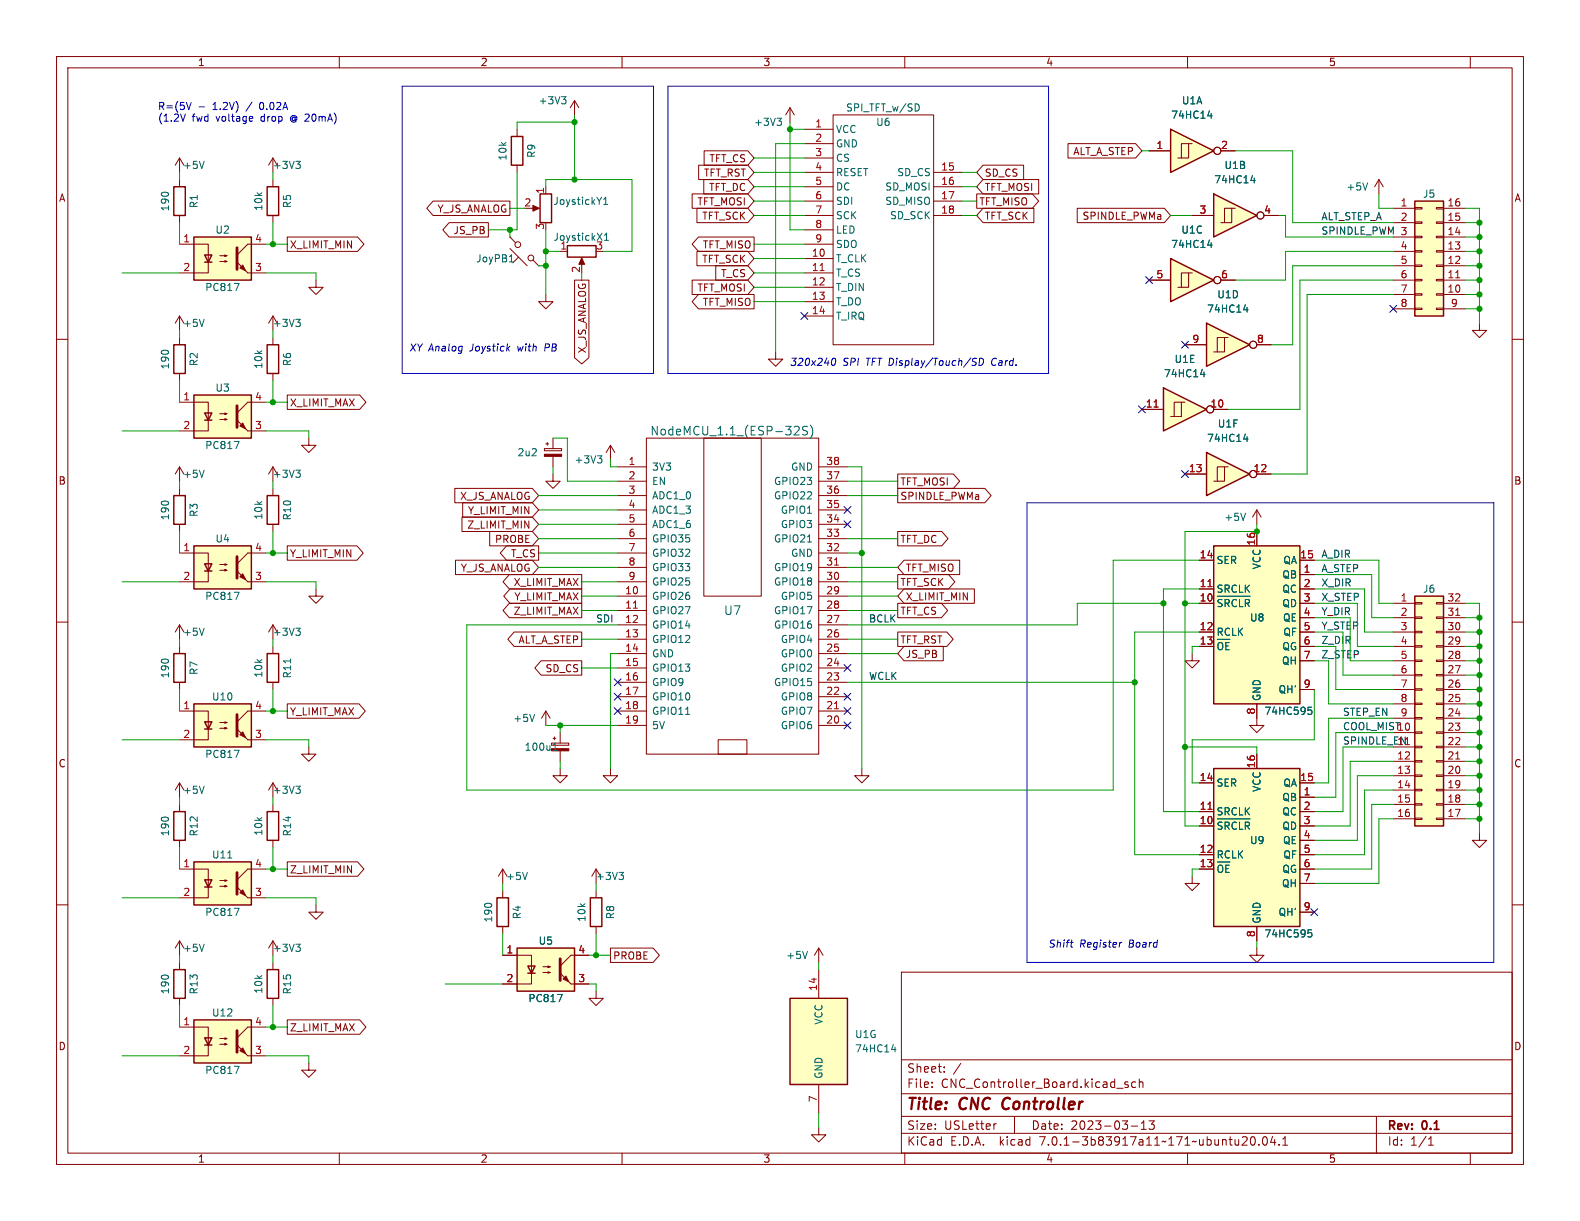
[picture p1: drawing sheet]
<svg xmlns="http://www.w3.org/2000/svg" width="279mm" height="216mm" viewBox="0 0 279 216" stroke-linecap="round" stroke-linejoin="round" font-family="sans-serif">
<g fill="none" stroke="#840000" stroke-width=".18">
<path d="M10 10h259.4v195.9h-259.4zM12 12h255.4v191.9h-255.4zM60 10v2M110 10v2M139.7 19.1l-.8 1.2M139.7 19.1v2.5M139.7 19.1l.8 1.2M160 10v2M210 10v2M260 10v2M10 60h2M267.4 60h2"/>
<path d="M10 110h2M267.4 110h2M10 160h2M267.4 160h2M159.4 171.9h108v32h-108zM159.4 197.4h108M159.4 193.4h108M159.4 187.4h108M164.8 192.2v.1M164.8 191.4v.1M167 189.5v.1M167 188.7v.1"/>
<path d="M176.2 198.7l-.3 .1M179.4 197.4v3M197.5 192.4h1.1M199.5 191.4l-.4-.1-.2 .2 .1 .2 .5 .2v.3h-.6M200 199.1h1.2M200.8 191.4l-.4-.1-.3 .3v.4l.2 .2h.5M201.5 191.4l.2-.1 .3 .1 .1 .9M201.5 190.8v1.5M201.8 199.7h.9M201.8 198.6l.5-.4v1.5M203.2 198.2h.9l-.5 .6 .4 .1v.7l-.2 .1h-.4l-.2-.1M243.4 197.4v6.5"/>
<path d="M60 203.9v2M110 203.9v2M159.4 200.4h108M160 203.9v2M210 203.9v2M219.6 202.5h.9M220.5 201.1v.5M221.3 201.1l.2-.1a.81 .81 0 0 1 .6 .6 .81 .81 0 0 1-.3 .8l-.2 .1a.81 .81 0 0 1-.6-.6 .81 .81 0 0 1 .3-.8zM222.6 202.4v.1M223.5 201.1l.1-.1a.81 .81 0 0 1 .6 .6 .81 .81 0 0 1-.3 .8l-.1 .1a.81 .81 0 0 1-.6-.6 .81 .81 0 0 1 .3-.8zM225 200.9l-.3 1.1h.9M225.4 201.5v1"/>
<path d="M226.2 202.4v.1M226.8 202.5h.9M226.8 201.4l.5-.4v1.5M252.6 202.5h.9M252.6 201.4l.4-.4v1.5M260 203.9v2"/>
</g>
<path d="M177.4 194.6l-.2 .7 .1 .3" fill="none" stroke="#840000" stroke-width=".4"/>
<path d="M137.4 20.9h.8l-.4 .5M137.9 21.4l.3 .2v.3l-.3 .3" fill="none" stroke="#006464" stroke-width=".18"/>
<path d="M214.6 34.3l7.6 3.8-7.6 3.8z" fill="#ffffc2"/>
<path d="M214.6 34.3l7.6 3.8-7.6 3.8z" fill="none" stroke="#840000" stroke-width=".25"/>
<g fill="none" stroke="#840000" stroke-width=".18">
<path d="M210.8 38.1h3.8M217.8 36.8h-1.3v2.6M218.4 36.8h-.6v2.6h-1.9M223.5 38.1h2.6"/>
<circle cx="222.9" cy="38.1" r=".63"/>
</g>
<path d="M221.2 31.9h.8M221.8 31.5v.8" fill="none" stroke="#006464" stroke-width=".18"/>
<path d="M207 45.7l7.6 3.8-7.6 3.8z" fill="#ffffc2"/>
<path d="M90.4 24.1h2.1v5.1h-2.1zM95.5 34.3h2v5.1h-2zM100.3 43.4h5.1v2.1h-5.1zM207 45.7l7.6 3.8-7.6 3.8z" fill="none" stroke="#840000" stroke-width=".25"/>
<g fill="none" stroke="#840000" stroke-width=".18">
<path d="M101.6 17.8l-.8 1.3M101.6 17.8v2.5M101.6 17.8l.8 1.3M91.4 22.9v1.2M91.4 29.2v1.3M94 36.8h1M96.5 33v1.3M96.5 52.1v1.2h1.3l-1.3 1.3-1.3-1.3h1.3M99.1 44.5h1.2M102.9 46v1M203.2 49.5h3.8M210.2 48.3h-1.3v2.5"/>
<path d="M210.8 48.3h-.6v2.5h-1.9M215.9 49.5h2.5M261.6 57.2v1.2h1.3l-1.3 1.3-1.3-1.3h1.3M96.3 79.3h3v.4h-3zM96.5 78.5h.5M96.8 78.2v.5M97.8 77.5v1.8M107.9 78.7l-.7 1.3M107.9 78.7v2.6M107.9 78.7l.8 1.3M97.8 83.8v1.3h1.3l-1.3 1.3-1.3-1.3h1.3M97.8 80.7v1.9"/>
<circle cx="215.3" cy="49.5" r=".63"/>
</g>
<path d="M99.3 17.1h.8l-.4 .5M99.8 17.6l.3 .2v.3l-.3 .3M106.8 36.1h.7M106.8 35.2l.3-.3v1.2M106.9 42.5h.7M106.9 41.6l.4-.4v1.3M213.6 43.3h.8M214.2 42.9v.9M105.7 80.6h.7l-.4 .5M106.2 81.1l.2 .2v.3l-.2 .3" fill="none" stroke="#006464" stroke-width=".18"/>
<g fill="#840000" stroke="#840000" stroke-width=".18">
<path d="M102.9 45.6l.5 1.1h-1z"/>
<path d="M94.2 36.3l1.2 .5-1.2 .5z"/>
<path d="M96.3 80.3h3v.4h-3z"/>
</g>
<path d="M207 22.9l7.6 3.8-7.6 3.8z" fill="#ffffc2"/>
<g fill="none" stroke="#840000" stroke-width=".25">
<path d="M30.7 33h2.1v5.1h-2.1zM47.2 33h2.1v5.1h-2.1zM207 22.9l7.6 3.8-7.6 3.8zM250.2 35.6h5.1v20.3h-5.1zM34.3 41.9h10.1v7.6h-10.1zM36.2 45.1h1.3l-.7 1.3zM36.2 46.4h1.3M30.7 61h2.1v5h-2.1zM34.3 69.9h10.1v7.6h-10.1zM36.2 73h1.3l-.7 1.3zM36.2 74.3h1.3M47.2 61h2.1v5h-2.1z"/>
<path d="M250.2 105.4h5.1v40.7h-5.1z"/>
</g>
<g fill="none" stroke="#840000" stroke-width=".18">
<path d="M31.7 27.9l-.7 1.3M31.7 27.9v2.6M31.7 31.8v1.2M31.7 38.1v1.3M31.7 27.9l.8 1.3M48.3 27.9v2.6M48.3 31.8v1.2M48.3 38.1v1.3M48.3 27.9l-.8 1.3M48.3 27.9l.7 1.3M142.2 22.9h5.1M142.2 30.5h5.1"/>
<path d="M142.2 33h5.1M142.2 35.6h5.1M142.2 38.1h5.1M142.2 25.4h5.1M142.2 27.9h5.1M147.3 20.3h17.8v40.7h-17.8zM165.1 30.5h5.1M165.1 33h5.1M165.1 35.6h5.1M165.1 38.1h5.1M203.2 26.7h3.8M210.2 25.4h-1.3v2.5"/>
<path d="M210.8 25.4h-.6v2.5h-1.9M215.9 26.7h2.5M246.4 36.8h3.8M246.4 39.4h3.8M250.2 39.2h1.3v.3h-1.3zM250.2 36.7h1.3v.3h-1.3zM254 39.2h1.3v.3h-1.3zM254 36.7h1.3v.3h-1.3zM255.3 36.8h3.8M255.3 39.4h3.8M31.7 43.2h5.1v5.1h-5.1M31.7 55.9v2.5"/>
<path d="M31.7 59.7v1.3M31.7 55.9l-.7 1.3M31.7 55.9l.8 1.3M38.9 46.2h1.2l-.3 .2v-.3l.3 .1M38.9 45.2h1.2l-.3 .1v-.2l.3 .1M43.8 48.3h3.2M47 43.2h-3.2l-1.9 1.9M48.3 55.9l-.8 1.3M48.3 55.9v2.5M48.3 59.7v1.3M48.3 55.9l.7 1.3M55.9 49.5v1.3h1.2l-1.2 1.3-1.3-1.3h1.3"/>
<path d="M90.2 41.9l1 1M90.2 41.9h.1M90.2 43.9l3 3.1M91.7 45.5l-1 1M94.2 46l1 1M95.2 47h.1M142.2 45.7h5.1M142.2 48.3h5.1M142.2 50.8h5.1M142.2 53.3h5.1M142.2 55.9h5.1M142.2 40.6h5.1"/>
<path d="M142.2 43.2h5.1M246.4 52.1h3.8M246.4 49.5h3.8M246.4 47h3.8M246.4 44.5h3.8M246.4 41.9h3.8M246.4 54.6h3.8M250.2 54.5h1.3v.2h-1.3zM250.2 51.9h1.3v.3h-1.3zM250.2 49.4h1.3v.3h-1.3zM250.2 46.9h1.3v.2h-1.3zM250.2 44.3h1.3v.3h-1.3z"/>
<path d="M250.2 41.8h1.3v.2h-1.3zM254 54.5h1.3v.2h-1.3zM254 51.9h1.3v.3h-1.3zM254 49.4h1.3v.3h-1.3zM254 46.9h1.3v.2h-1.3zM254 44.3h1.3v.3h-1.3zM254 41.8h1.3v.2h-1.3zM255.3 52.1h3.8M255.3 49.5h3.8M255.3 47h3.8M255.3 44.5h3.8M255.3 41.9h3.8"/>
<path d="M255.3 54.6h3.8M31.7 71.1h5.1v5.1h-5.1M31.7 66v1.3M38.9 74.2h1.2l-.3 .1v-.3l.3 .2M38.9 73.2h1.2l-.3 .1v-.3l.3 .2M43.8 76.2h3.2M47 71.1h-3.2l-1.9 1.9M48.3 66v1.3M54.6 77.5v1.2h1.3l-1.3 1.3-1.3-1.3h1.3M137.2 62.2v1.3h1.2l-1.2 1.3-1.3-1.3h1.3M31.7 82.6v2.5M31.7 82.6l-.7 1.2"/>
<path d="M31.7 82.6l.8 1.2M48.3 82.6v2.5M48.3 82.6l-.8 1.2M48.3 82.6l.7 1.2M210.8 115.6v1.2h1.3l-1.3 1.3-1.3-1.3h1.3M246.4 106.7h3.8M246.4 109.2h3.8M246.4 119.4h3.8M246.4 116.8h3.8M246.4 114.3h3.8M246.4 111.8h3.8M250.2 119.3h1.3v.2h-1.3z"/>
<path d="M250.2 116.7h1.3v.3h-1.3zM250.2 114.2h1.3v.2h-1.3zM250.2 111.6h1.3v.3h-1.3zM250.2 109.1h1.3v.2h-1.3zM250.2 106.6h1.3v.2h-1.3zM254 119.3h1.3v.2h-1.3zM254 116.7h1.3v.3h-1.3zM254 114.2h1.3v.2h-1.3zM254 111.6h1.3v.3h-1.3zM254 109.1h1.3v.2h-1.3zM254 106.6h1.3v.2h-1.3zM255.3 106.7h3.8"/>
<path d="M255.3 109.2h3.8M255.3 119.4h3.8M255.3 116.8h3.8M255.3 114.3h3.8M255.3 111.8h3.8M246.4 129.5h3.8M246.4 132.1h3.8M246.4 134.6h3.8M246.4 137.2h3.8M246.4 139.7h3.8M246.4 127h3.8M246.4 124.5h3.8"/>
<path d="M246.4 121.9h3.8M250.2 139.6h1.3v.2h-1.3zM250.2 137h1.3v.3h-1.3zM250.2 134.5h1.3v.2h-1.3zM250.2 132h1.3v.2h-1.3zM250.2 129.4h1.3v.3h-1.3zM250.2 126.9h1.3v.2h-1.3zM250.2 124.3h1.3v.3h-1.3zM250.2 121.8h1.3v.2h-1.3zM254 139.6h1.3v.2h-1.3zM254 137h1.3v.3h-1.3zM254 134.5h1.3v.2h-1.3z"/>
<path d="M254 132h1.3v.2h-1.3zM254 129.4h1.3v.3h-1.3zM254 126.9h1.3v.2h-1.3zM254 124.3h1.3v.3h-1.3zM254 121.8h1.3v.2h-1.3zM255.3 129.5h3.8M255.3 132.1h3.8M255.3 134.6h3.8M255.3 137.2h3.8M255.3 139.7h3.8M255.3 127h3.8M255.3 124.5h3.8"/>
<path d="M255.3 121.9h3.8M246.4 142.2h3.8M246.4 144.8h3.8M250.2 144.7h1.3v.2h-1.3zM250.2 142.1h1.3v.3h-1.3zM254 144.7h1.3v.2h-1.3zM254 142.1h1.3v.3h-1.3zM255.3 142.2h3.8M255.3 144.8h3.8M261.6 147.3v1.3h1.3l-1.3 1.3-1.3-1.3h1.3"/>
<circle cx="215.3" cy="26.7" r=".63"/>
<circle cx="91.6" cy="43.3" r=".51"/>
<circle cx="93.9" cy="45.6" r=".51"/>
</g>
<g fill="none" stroke="#006464" stroke-width=".18">
<path d="M162.3 18.4l.3 .5-.3 .7M36.1 28.5l-.4 1.3M52.3 28.5h.8l-.4 .5M52.9 29l.2 .3v.3l-.2 .2M213.6 20.5h.8M214.2 20.1v.8M36.1 56.5l-.4 1.2M41.4 50.1h.9l-.6 1.3M52.3 56.5h.8l-.4 .5M52.9 57l.2 .2v.3l-.2 .2M90.1 46.3h.7M41.4 78.1h.9l-.6 1.2"/>
<path d="M36.1 83.1l-.4 1.3M52.3 83.1h.8l-.4 .5M52.9 83.6l.2 .3v.3l-.2 .2"/>
</g>
<path d="M145 47.9h.7M257.4 49.1h.7M257.4 108.8h.7M248.5 131.7h.8M257.4 134.2h.7" fill="none" stroke="#a90000" stroke-width=".18"/>
<g fill="#ffffc2" stroke="#ffffc2" stroke-width=".18">
<path d="M250.2 105.4h5.1v40.7h-5.1z"/>
<path d="M34.3 41.9h10.1v7.6h-10.1z"/>
<path d="M34.3 69.9h10.1v7.6h-10.1z"/>
<path d="M250.2 35.6h5.1v20.3h-5.1z"/>
</g>
<g fill="#840000" stroke="#840000" stroke-width=".18">
<path d="M41.9 46.4l1.9 1.9z"/>
<path d="M42.4 47.4l.5-.5 .5 1z"/>
<path d="M41.9 74.3l1.9 1.9z"/>
<path d="M42.4 75.3l.5-.5 .5 1z"/>
</g>
<path d="M41.9 43.8v3.8M41.9 71.8v3.8" fill="none" stroke="#840000" stroke-width=".51"/>
<path d="M205.7 68.6l7.7 3.8-7.7 3.8z" fill="#ffffc2"/>
<path d="M205.7 68.6l7.7 3.8-7.7 3.8z" fill="none" stroke="#840000" stroke-width=".25"/>
<g fill="none" stroke="#840000" stroke-width=".18">
<path d="M201.9 72.4h3.8M208.9 71.1h-1.3v2.6M209.5 71.1h-.6v2.6h-1.9M214.6 72.4h2.6"/>
<circle cx="214" cy="72.4" r=".63"/>
</g>
<path d="M204.1 72h.7" fill="none" stroke="#a90000" stroke-width=".18"/>
<path d="M212.3 66.2h.8M212.9 65.8v.8" fill="none" stroke="#006464" stroke-width=".18"/>
<path d="M213.4 57.2l7.6 3.8-7.6 3.8z" fill="#ffffc2"/>
<path d="M213.4 57.2l7.6 3.8-7.6 3.8z" fill="none" stroke="#840000" stroke-width=".25"/>
<g fill="none" stroke="#840000" stroke-width=".18">
<path d="M216.5 59.7h-1.2v2.5M217.2 59.7h-.7v2.5h-1.9M209.5 61h3.9M222.2 61h2.6"/>
<circle cx="221.6" cy="61" r=".63"/>
</g>
<path d="M219.9 54.8h.8M220.5 54.4v.8" fill="none" stroke="#006464" stroke-width=".18"/>
<path d="M213.4 80l7.6 3.8-7.6 3.8z" fill="#ffffc2"/>
<g fill="none" stroke="#840000" stroke-width=".25">
<path d="M30.7 87.6h2.1v5.1h-2.1zM34.3 96.5h10.1v7.6h-10.1zM36.2 99.7h1.3l-.7 1.3zM47.2 87.6h2.1v5.1h-2.1zM213.4 80l7.6 3.8-7.6 3.8zM214.6 96.5h15.3v28h-15.3zM30.7 115.6h2.1v5.1h-2.1zM36.2 101h1.3M47.2 115.6h2.1v5.1h-2.1zM34.3 124.5h10.1v7.6h-10.1zM36.2 127.6h1.3l-.7 1.3zM36.2 128.9h1.3"/>
<path d="M214.6 135.9h15.3v27.9h-15.3zM30.7 143.5h2.1v5.1h-2.1zM34.3 152.4h10.1v7.6h-10.1zM36.2 155.6h1.3l-.7 1.2zM36.2 156.8h1.3M47.2 143.5h2.1v5.1h-2.1zM87.9 158.8h2v5h-2zM104.4 158.8h2v5h-2zM30.7 171.5h2.1v5h-2.1zM47.2 171.5h2.1v5h-2.1zM91.4 167.6h10.2v7.7h-10.2zM93.3 170.8h1.3l-.6 1.3z"/>
<path d="M93.3 172.1h1.3M139.7 176.5h10.2v15.3h-10.2zM34.3 180.3h10.1v7.7h-10.1zM36.2 183.5h1.3l-.7 1.3zM36.2 184.8h1.3"/>
</g>
<g fill="none" stroke="#840000" stroke-width=".18">
<path d="M76.6 35.6h13.6v2.5h-13.6l-1.1-1.3zM79.4 39.4h7v2.5h-7l-1.1-1.3zM122.4 34.3h9.8l1.1 1.3-1.1 1.2h-9.8zM123.2 36.8h9l1.1 1.3-1.1 1.3h-9zM123.5 29.2h8.7l1.1 1.3-1.1 1.3h-8.7zM124.5 31.7h7.7l1.1 1.3-1.1 1.3h-7.7zM124.5 26.7h7.7l1.1 1.2-1.1 1.3h-7.7zM172.7 34.3h9.9l1.1 1.3-1.1 1.2h-9.9zM173.8 36.8h9v2.6h-9l-1.1-1.3zM173.8 31.7h9.9v2.6h-9.9l-1.1-1.3zM173.8 29.2h7.2v2.6h-7.2l-1.1-1.3zM188.9 25.4h11.9l1.1 1.3-1.1 1.2h-11.9z"/>
<path d="M190.5 36.8h15.4l1.1 1.3-1.1 1.3h-15.4zM203.2 26.7h3.8M210.8 38.1h3.8M215.9 26.7h2.5M223.5 38.1h2.6M243.8 31.8l-.7 1.2M243.8 31.8v2.5M243.8 31.8l.8 1.2M50.8 41.9h12.4l1.2 1.3-1.2 1.3h-12.4zM101.6 49.5h2.5v13.7l-1.2 1.2-1.3-1.2zM122.4 49.5h9.8l1.1 1.3-1.1 1.3h-9.8zM123.2 44.4h9l1.1 1.3-1.1 1.3h-9z"/>
<path d="M123.5 52.1h9.8v2.5h-9.8l-1.1-1.3zM123.5 41.9h9.8v2.6h-9.8l-1.1-1.3zM126.6 47h5.6l1.1 1.3-1.1 1.2h-5.6zM203.2 49.5h3.8M215.9 49.5h2.5M50.8 69.8h12.8l1.1 1.3-1.1 1.3h-12.8zM114.3 77.5h30.5v55.9h-30.5zM124.5 77.5h10.1v27.9h-10.1zM201.9 72.4h3.8M209.5 61h3.9M214.6 72.4h2.6M222.2 61h2.6"/>
<path d="M31.7 97.8h5.1v5.1h-5.1M31.7 86.4v1.2M31.7 92.7v1.3M38.9 99.8h1.2l-.3 .1v-.2l.3 .1M47 97.8h-3.2l-1.9 1.9M48.3 86.4v1.2M48.3 92.7v1.3M50.8 96.5h12.3l1.1 1.3-1.1 1.3h-12.3zM80.4 86.4h13.7l1.1 1.2-1.1 1.3h-13.7zM80.5 99.1h13.6l1.1 1.2-1.1 1.3h-13.6zM81.7 91.4h12.4l1.1 1.3-1.1 1.3h-12.4zM81.8 88.9h12.3l1.1 1.3-1.1 1.2h-12.3z"/>
<path d="M86.6 94h7.5l1.1 1.3-1.1 1.2h-7.5zM89.6 96.5h5.6v2.6h-5.6l-1.1-1.3zM109.2 97.8h5.1M109.2 95.3h5.1M109.2 92.7h5.1M109.2 90.2h5.1M109.2 87.6h5.1M109.2 85.1h5.1M109.2 82.6h5.1M144.8 97.8h5.1M144.8 95.3h5.1M144.8 92.7h5.1"/>
<path d="M144.8 90.2h5.1M144.8 87.6h5.1M144.8 85.1h5.1M144.8 82.6h5.1M158.7 94h7.8l1.1 1.3-1.1 1.2h-7.8zM158.7 83.8h9.9l1.1 1.3-1.1 1.3h-9.9zM158.7 86.4h15.5l1.1 1.2-1.1 1.3h-15.5zM159.9 99.1h9.8v2.5h-9.8l-1.2-1.3zM209.5 83.8h3.9M212.1 99.1h2.5M216.5 82.6h-1.2v2.5M217.2 82.6h-.7v2.5h-1.9"/>
<path d="M222.2 83.8h2.6M222.2 90.2l-.7 1.2M222.2 90.2v2.5M222.2 94v2.5M222.2 90.2l.8 1.2M229.9 99.1h2.5M31.7 110.5v2.5M31.7 114.3v1.3M31.7 110.5l-.7 1.3M31.7 110.5l.8 1.3M38.9 100.8h1.2l-.3 .2v-.3l.3 .1M43.8 102.9h3.2"/>
<path d="M48.3 110.5v2.5M48.3 114.3v1.3M48.3 110.5l-.8 1.3M48.3 110.5l.7 1.3M55.9 104.1v1.3h1.2l-1.2 1.3-1.3-1.3h1.3M90.1 101.6h12.8v2.5h-12.8l-1.1-1.2zM90.1 106.7h12.8v2.5h-12.8l-1.1-1.2zM90.2 104.1h12.7v2.6h-12.7l-1.1-1.3zM90.9 111.8h12v2.5h-12l-1.1-1.3zM95.7 116.8h7.2v2.6h-7.2l-1.1-1.3zM109.2 102.9h5.1M109.2 100.3h5.1"/>
<path d="M109.2 105.4h5.1M109.2 108h5.1M109.2 110.5h5.1M109.2 113h5.1M109.2 115.6h5.1M109.2 118.1h5.1M144.8 102.9h5.1M144.8 100.3h5.1M144.8 105.4h5.1M144.8 108h5.1M144.8 110.5h5.1M144.8 113h5.1"/>
<path d="M144.8 115.6h5.1M144.8 118.1h5.1M158.7 111.8h8.7l1.2 1.2-1.2 1.3h-8.7zM158.7 101.6h9l1.2 1.3-1.2 1.2h-9zM158.7 106.7h7.8l1.1 1.3-1.1 1.2h-7.8zM159.9 114.3h6.9v2.5h-6.9l-1.2-1.2zM159.9 104.1h12.4v2.6h-12.4l-1.2-1.3zM212.1 106.7h2.5M212.1 104.1h2.5M212.1 111.8h2.5M212.1 114.3h2.5M229.9 101.6h2.5"/>
<path d="M229.9 106.7h2.5M229.9 104.1h2.5M229.9 111.8h2.5M229.9 114.3h2.5M229.9 109.2h2.5M229.9 116.8h2.5M31.7 125.7h5.1v5.1h-5.1M31.7 120.7v1.2M31.7 138.4v2.6M31.7 138.4l-.7 1.3M31.7 138.4l.8 1.3M38.9 128.8h1.2l-.3 .1v-.2l.3 .1"/>
<path d="M38.9 127.8h1.2l-.3 .1v-.3l.3 .2M43.8 130.8h3.2M47 125.7h-3.2l-1.9 1.9M48.3 120.7v1.2M48.3 138.4v2.6M48.3 138.4l-.8 1.3M48.3 138.4l.7 1.3M50.8 124.5h12.7l1.1 1.2-1.1 1.3h-12.7zM54.6 132.1v1.3h1.3l-1.3 1.2-1.3-1.2h1.3M96.5 125.7l-.7 1.3M96.5 125.7v2.6M96.5 125.7l.8 1.3"/>
<path d="M97.5 131.4h3.1v.4h-3.1zM97.8 130.6h.5M98 130.3v.5M99.1 135.9v1.3h1.2l-1.2 1.2-1.3-1.2h1.3M99.1 129.5v1.9M99.1 132.8v1.8M107.9 135.9v1.3h1.3l-1.3 1.2-1.2-1.2h1.2M109.2 125.7h5.1M109.2 120.7h5.1M109.2 123.2h5.1M109.2 128.3h5.1M127 130.8h5.1v2.6h-5.1z"/>
<path d="M144.8 125.7h5.1M144.8 120.7h5.1M144.8 123.2h5.1M144.8 128.3h5.1M152.4 135.9v1.3h1.3l-1.3 1.2-1.3-1.2h1.3M212.1 138.4h2.5M222.2 124.5v3.8h1.3l-1.3 1.2-1.2-1.2h1.2M222.2 133.4v2.5M229.9 121.9h2.5M229.9 138.4h2.5M31.7 153.7h5.1v5.1h-5.1M31.7 142.2v1.3"/>
<path d="M31.7 148.6v1.3M38.9 156.7h1.2l-.3 .1v-.2l.3 .1M38.9 155.7h1.2l-.3 .1v-.2l.3 .1M43.8 158.8h3.2M47 153.7h-3.2l-1.9 1.9M48.3 142.2v1.3M48.3 148.6v1.3M50.8 152.4h12.4l1.2 1.3-1.2 1.2h-12.4zM88.9 153.7v2.5M88.9 157.5v1.3M88.9 153.7l-.8 1.2M88.9 153.7l.8 1.2"/>
<path d="M105.4 153.7l-.8 1.2M105.4 153.7v2.5M105.4 157.5v1.3M105.4 153.7l.8 1.2M210.8 154.9v1.3h1.3l-1.3 1.3-1.3-1.3h1.3M212.1 146.1h2.5M212.1 143.5h2.5M212.1 151.1h2.5M212.1 153.7h2.5M229.9 141h2.5M229.9 146.1h2.5M229.9 143.5h2.5"/>
<path d="M229.9 151.1h2.5M229.9 153.7h2.5M229.9 148.6h2.5M229.9 156.2h2.5M31.7 166.4v2.5M31.7 170.2v1.3M31.7 176.5v1.3M31.7 166.4l-.7 1.2M31.7 166.4l.8 1.2M48.3 166.4v2.5M48.3 170.2v1.3M48.3 176.5v1.3"/>
<path d="M48.3 166.4l-.8 1.2M48.3 166.4l.7 1.2M55.9 160v1.3h1.2l-1.2 1.3-1.3-1.3h1.3M88.9 168.9h5.1v5.1h-5.1M88.9 163.8v1.3M96 172h1.3l-.4 .1v-.3l.4 .2M96 170.9h1.3l-.4 .2v-.3l.4 .1M101 174h3.1M104.1 168.9h-3.1l-1.9 1.9M105.4 175.3v1.2h1.3l-1.3 1.3-1.3-1.3h1.3M105.4 163.8v1.3M107.9 167.6h7.6l1.1 1.3-1.1 1.3h-7.6z"/>
<path d="M144.8 167.6l-.8 1.3M144.8 167.6v2.6M144.8 171.5v5M144.8 167.6l.7 1.3M222.2 167.6v1.3h1.3l-1.3 1.3-1.2-1.3h1.2M222.2 163.8v2.6M229.9 161.3h2.5M31.7 181.6h5.1v5.1h-5.1M38.9 184.7h1.2l-.3 .1v-.3l.3 .2M38.9 183.6h1.2l-.3 .2v-.3l.3 .1M43.8 186.7h3.2M47 181.6h-3.2l-1.9 1.9"/>
<path d="M50.8 180.3h12.8l1.1 1.3-1.1 1.3h-12.8zM54.6 188v1.2h1.3l-1.3 1.3-1.3-1.3h1.3M144.8 199.4v1.3h1.2l-1.2 1.2-1.3-1.2h1.3M144.8 191.8v5.1"/>
<circle cx="215.3" cy="26.7" r=".63"/>
<circle cx="222.9" cy="38.1" r=".63"/>
<circle cx="215.3" cy="49.5" r=".63"/>
<circle cx="214" cy="72.4" r=".63"/>
<circle cx="221.6" cy="61" r=".63"/>
<circle cx="221.6" cy="83.8" r=".63"/>
</g>
<g fill="none" stroke="#006464" stroke-width=".18">
<path d="M213.6 20.5h.8M214.2 20.1v.8M221.2 31.9h.8M221.8 31.5v.8M241.8 32.3l-.4 1.3M213.6 43.3h.8M214.2 42.9v.9M219.9 54.8h.8M220.5 54.4v.8M140.7 75.4l.5 .1 .1 .3-.9 1.1h.9M142.8 75.5l-.6-.1-.2 .1v.5l.6 .3 .2 .3-.3 .3-.6-.1M143.3 75.2a1.75 1.75 0 0 1 0 2.3"/>
<path d="M212.3 66.2h.8M212.9 65.8v.8M219.9 77.6h.8M220.5 77.2v.9M142.8 95.8h.7M220.3 90.8l-.5 1.2M36.1 111.1l-.4 1.2M41.4 104.7h.9l-.6 1.3M52.3 111.1h.8l-.4 .5M52.9 111.6l.2 .2v.3l-.2 .2M215.3 105.4h5.8M215.4 114a.42 .42 0 0 1 .4-.4 .42 .42 0 0 1 .4 .4"/>
<path d="M216.1 106.1l-.5-.1-.2 .2M217.4 106.2l-.3-.2h-.5v1.3M217.4 113.6h-.6v1.3M218.6 106.1l-.3-.1-.4 .3M219.2 106v1.3M220.9 106.2l-.2-.2h-.5v1.3M36.1 139l-.4 1.3M41.4 132.7h.9l-.6 1.2M52.3 139h.8l-.4 .5M52.9 139.5l.2 .2v.3l-.2 .3M94.5 126.3l-.4 1.3M97.8 132.7h.7"/>
<path d="M97.8 131.8l.4-.4v1.3M231.3 125h.6M231.5 125.5h.3l.2 .3-.1 .5h-.4M40.3 151.7h.7M93.3 154.3l-.5 1.2M109.5 154.3h.7l-.4 .4M110 154.7l.2 .3v.3l-.2 .2M215.3 144.8h5.8M215.4 153.4a.42 .42 0 0 1 .4-.4 .42 .42 0 0 1 .4 .4M216.1 145.4h-.5l-.2 .2M217.4 145.6l-.3-.2h-.5v1.2M217.4 153h-.6v1.3"/>
<path d="M218.6 145.5l-.3-.1-.4 .3M219.2 145.4v1.2M220.9 145.6l-.2-.2h-.5v1.2M36.1 167l-.4 1.2M41.4 160.6h.9l-.6 1.3M52.3 167h.8l-.4 .4M52.9 167.4l.2 .3v.3l-.2 .2M98.6 175.8h.8l-.5 1.3M142.8 168.2l-.4 1.3M231.3 164.4h.6M231.5 164.9h.3l.2 .2-.1 .5-.4 .1M41.4 188.5h.9l-.6 1.3"/>
<path d="M157.7 185.6h.8M158.3 185.2v.8"/>
</g>
<g fill="#ffffc2" stroke="#ffffc2" stroke-width=".18">
<path d="M34.3 96.5h10.1v7.6h-10.1z"/>
<path d="M34.3 124.5h10.1v7.6h-10.1z"/>
<path d="M91.4 167.6h10.2v7.7h-10.2z"/>
<path d="M139.7 176.5h10.2v15.3h-10.2z"/>
<path d="M34.3 180.3h10.1v7.7h-10.1z"/>
<path d="M214.6 96.5h15.3v28h-15.3z"/>
<path d="M214.6 135.9h15.3v27.9h-15.3z"/>
<path d="M34.3 152.4h10.1v7.6h-10.1z"/>
</g>
<g fill="#840000" stroke="#840000" stroke-width=".18">
<path d="M41.9 101l1.9 1.9z"/>
<path d="M42.4 102l.5-.5 .5 1z"/>
<path d="M41.9 128.9l1.9 1.9z"/>
<path d="M42.4 129.9l.5-.5 .5 1z"/>
<path d="M99.1 172.1l1.9 1.9z"/>
<path d="M99.6 173.1l.5-.5 .5 1z"/>
<path d="M97.5 132.4h3.1v.4h-3.1z"/>
<path d="M41.9 184.8l1.9 1.9z"/>
<path d="M42.4 185.8l.5-.5 .5 1z"/>
<path d="M41.9 156.8l1.9 2z"/>
<path d="M42.4 157.9l.5-.5 .5 1z"/>
</g>
<path d="M41.9 98.4v3.8M41.9 126.4v3.8M41.9 154.3v3.8M99.1 169.5v3.9M41.9 182.2v3.9" fill="none" stroke="#840000" stroke-width=".51"/>
<path d="M204.1 72h.7M147.6 99.9h.7M112 107.5h.7M213.6 103.7h.7M147.6 125.3h.7M213.6 143.1h.7" fill="none" stroke="#a90000" stroke-width=".18"/>
<g fill="none" stroke="#0000c2" stroke-width=".18">
<path d="M33.8 18.1l-.4 1.3M35.2 18.9h1M71.1 15.2h44.5v50.8h-44.5zM118.1 15.2h67.3v50.8h-67.3zM32.8 20.2l-.4 1.2M44.5 20.6l.2 .3-.6 .1M44.6 21.4h-.1M147.2 63.6l.3-.3a.75 .75 0 0 1-.2 1.3h-.1M172.1 63.9l.4 .2 .1 .2-.1 .3h-.5M172.1 63.4h.6M173.3 63.3a.63 .63 0 0 1 .7 .5 .63 .63 0 0 1-.4 .8h-.5zM181.6 88.9h82.6v81.3h-82.6z"/>
<path d="M189.3 166.6h.5M198.3 166.6h.1"/>
</g>
<g fill="none" stroke="#009600" stroke-width=".18">
<path d="M31.7 30.5v1.3M31.7 39.4v3.8M48.3 30.5v1.3M48.3 39.4v3.8M90.2 36.8h2.5M91.4 30.5v10.1h-5M96.5 33v-1.2h15.3v12.7h-5.1M101.6 20.3v11.5M101.6 21.6h-10.2v1.3M133.3 38.1h8.9M133.3 33h8.9M133.3 35.6h8.9"/>
<path d="M133.3 27.9h8.9M133.3 30.5h8.9M139.7 21.6v19h2.5M139.7 22.9h2.5M142.2 25.4h-5v36.8M170.2 38.1h2.5M170.2 33h2.5M170.2 35.6h2.5M170.2 30.5h2.5M201.9 26.7h1.3M207 38.1h3.8M218.4 26.7h10.2v12.7h17.8"/>
<path d="M226.1 38.1h1.2v3.8h19.1M243.8 34.3v2.5h2.6M259.1 36.8h2.5v20.4M259.1 39.4h2.5M21.6 48.3h10.1M31.7 58.4v1.3M47 48.3h8.9v1.2M47 43.2h3.8M48.3 58.4v1.3M90.2 40.6v1.3M95.2 47h1.3M96.5 44.5h2.6"/>
<path d="M96.5 40.6v11.5M102.9 48.3v1.2M133.3 48.3h8.9M133.3 43.2h8.9M133.3 45.7h8.9M133.3 53.3h8.9M133.3 50.8h8.9M246.4 47h-17.8v14h-3.8M246.4 44.5h-19.1v5h-8.9M246.4 52.1h-15.3v31.7h-6.3M246.4 49.5h-16.5v22.9h-12.7M259.1 41.9h2.5"/>
<path d="M259.1 47h2.5M259.1 44.5h2.5M259.1 52.1h2.5M259.1 54.6h2.5M259.1 49.5h2.5M21.6 76.2h10.1M31.7 67.3v3.8M47 76.2h7.6v1.3M47 71.1h3.8M48.3 67.3v3.8M97.8 77.5h2.5v7.6h8.9M31.7 85.1v1.3"/>
<path d="M31.7 94v3.8M47 97.8h3.8M48.3 85.1v1.3M48.3 94v3.8M95.2 92.7h14M95.2 87.6h14M95.2 97.8h14M95.2 95.3h14M95.2 90.2h14M97.8 82.6v1.2M107.9 81.3v1.3h1.3M149.9 82.6h2.5v53.3"/>
<path d="M149.9 87.6h8.8M149.9 85.1h8.8M149.9 97.8h2.5M149.9 95.3h8.8M212.1 99.1h-15.3v40.6h-114.3v-29.2h26.7M222.2 92.7v1.3h-12.7v52.1h2.6M232.4 99.1h11.4v7.6h2.6M21.6 102.9h10.1M31.7 113v1.3M47 102.9h8.9v1.2M48.3 113v1.3M95.2 100.3h14"/>
<path d="M102.9 108h6.3M102.9 105.4h6.3M102.9 102.9h6.3M102.9 113h6.3M102.9 118.1h6.3M109.2 115.6h-1.3v20.3M149.9 108h8.8M149.9 105.4h8.8M149.9 102.9h8.8M149.9 100.3h8.8M149.9 113h8.8M149.9 115.6h8.8"/>
<path d="M205.7 106.7h-15.2v3.8h-40.6M209.5 106.7h2.6M212.1 111.8h-11.4v39.3h11.4M212.1 104.1h-6.4v39.4h6.4M212.1 114.3h-1.3v1.3M232.4 111.8h5.1v7.6h8.9M232.4 104.1h8.9v7.7h5.1M232.4 106.7h7.6v7.6h6.4M232.4 114.3h3.8v7.6h10.2M232.4 116.8h2.5v7.7h11.5M232.4 109.2h6.4v7.6h7.6M232.4 101.6h10.2v7.6h3.8"/>
<path d="M259.1 106.7h2.5v40.6M259.1 111.8h2.5M259.1 119.4h2.5M259.1 114.3h2.5M259.1 109.2h2.5M259.1 116.8h2.5M21.6 130.8h10.1M31.7 121.9v3.8M47 130.8h7.6v1.3M47 125.7h3.8M48.3 121.9v3.8M96.5 128.3h12.7"/>
<path d="M99.1 128.3v1.2M99.1 134.6v1.3M149.9 120.7h50.8M209.5 132.1h12.7v1.3M232.4 121.9v8.9h-21.6v7.6h1.3M246.4 134.6h-7.6v11.5h-6.4M246.4 127h-11.5v11.4h-2.5M246.4 132.1h-8.9v11.4h-5.1M246.4 129.5h-10.2v11.5h-3.8M246.4 139.7h-5.1v11.4h-8.9M246.4 137.2h-6.4v11.4h-7.6M259.1 134.6h2.5"/>
<path d="M259.1 132.1h2.5M259.1 129.5h2.5M259.1 121.9h2.5M259.1 139.7h2.5M259.1 137.2h2.5M259.1 124.5h2.5M259.1 127h2.5M21.6 158.8h10.1M31.7 141v1.2M31.7 149.9v3.8M47 153.7h3.8M47 158.8h8.9v1.2"/>
<path d="M48.3 141v1.2M48.3 149.9v3.8M88.9 156.2v1.3M105.4 156.2v1.3M212.1 153.7h-1.3v1.2M246.4 142.2h-3.8v11.5h-10.2M246.4 144.8h-2.6v11.4h-11.4M259.1 142.2h2.5M259.1 144.8h2.5M31.7 168.9v1.3M31.7 177.8v3.8M48.3 168.9v1.3"/>
<path d="M48.3 177.8v3.8M78.7 174h10.2M88.9 165.1v3.8M104.1 168.9h3.8M104.1 174h1.3v1.3M105.4 165.1v3.8M144.8 170.2v1.3M222.2 166.4v1.2M21.6 186.7h10.1M47 186.7h7.6v1.3M47 181.6h3.8M144.8 196.9v2.5"/>
</g>
<g fill="none" stroke="#000084" stroke-width=".18">
<path d="M141.6 55.3l1.2 1.2M142.8 55.3l-1.2 1.2M202.6 48.9l1.2 1.2M203.8 48.9l-1.2 1.2M245.8 54l1.2 1.2M247 54l-1.2 1.2M201.3 71.8l1.2 1.2M202.5 71.8l-1.2 1.2M208.9 60.4l1.3 1.2M210.2 60.4l-1.3 1.2M149.3 92.1l1.2 1.2M149.3 89.6l1.2 1.2"/>
<path d="M150.5 92.1l-1.2 1.2M150.5 89.6l-1.2 1.2M208.9 83.2l1.3 1.2M210.2 83.2l-1.3 1.2M149.3 117.5l1.2 1.2M150.5 117.5l-1.2 1.2M108.6 125.1l1.2 1.2M108.6 122.6l1.2 1.2M108.6 120l1.2 1.3M109.8 125.1l-1.2 1.2M109.8 122.6l-1.2 1.2M109.8 120l-1.2 1.3"/>
<path d="M149.3 122.6l1.2 1.2M149.3 127.7l1.2 1.2M149.3 125.1l1.2 1.2M150.5 122.6l-1.2 1.2M150.5 127.7l-1.2 1.2M150.5 125.1l-1.2 1.2M231.8 160.7l1.2 1.2M233 160.7l-1.2 1.2"/>
</g>
<g fill="#009600" stroke="#009600" stroke-width=".18">
<circle cx="90.2" cy="40.6" r=".46"/>
<circle cx="96.5" cy="44.5" r=".46"/>
<circle cx="48.3" cy="181.6" r=".46"/>
<circle cx="48.3" cy="153.7" r=".46"/>
<circle cx="48.3" cy="71.1" r=".46"/>
<circle cx="48.3" cy="43.2" r=".46"/>
<circle cx="152.4" cy="97.8" r=".46"/>
<circle cx="101.6" cy="31.8" r=".46"/>
<circle cx="101.6" cy="21.6" r=".46"/>
<circle cx="139.7" cy="22.9" r=".46"/>
<circle cx="96.5" cy="47" r=".46"/>
<circle cx="99.1" cy="128.3" r=".46"/>
<circle cx="105.4" cy="168.9" r=".46"/>
<circle cx="48.3" cy="97.8" r=".46"/>
<circle cx="48.3" cy="125.7" r=".46"/>
<circle cx="222.2" cy="94" r=".46"/>
<circle cx="261.6" cy="121.9" r=".46"/>
<circle cx="261.6" cy="124.5" r=".46"/>
<circle cx="261.6" cy="132.1" r=".46"/>
<circle cx="261.6" cy="139.7" r=".46"/>
<circle cx="261.6" cy="129.5" r=".46"/>
<circle cx="261.6" cy="137.2" r=".46"/>
<circle cx="261.6" cy="134.6" r=".46"/>
<circle cx="261.6" cy="127" r=".46"/>
<circle cx="261.6" cy="144.8" r=".46"/>
<circle cx="261.6" cy="142.2" r=".46"/>
<circle cx="261.6" cy="44.5" r=".46"/>
<circle cx="261.6" cy="47" r=".46"/>
<circle cx="261.6" cy="49.5" r=".46"/>
<circle cx="261.6" cy="52.1" r=".46"/>
<circle cx="261.6" cy="39.4" r=".46"/>
<circle cx="261.6" cy="41.9" r=".46"/>
<circle cx="261.6" cy="54.6" r=".46"/>
<circle cx="261.6" cy="109.2" r=".46"/>
<circle cx="261.6" cy="111.8" r=".46"/>
<circle cx="261.6" cy="114.3" r=".46"/>
<circle cx="209.5" cy="106.7" r=".46"/>
<circle cx="205.7" cy="106.7" r=".46"/>
<circle cx="261.6" cy="116.8" r=".46"/>
<circle cx="261.6" cy="119.4" r=".46"/>
<circle cx="200.7" cy="120.7" r=".46"/>
<circle cx="209.5" cy="132.1" r=".46"/>
</g>
<g font-size="2.8" fill="#840000">
<text x="160.4" y="196.7">Title:</text>
<text x="169.8" y="196.7">CNC</text>
<text x="178" y="196.7">Controller</text>
</g>
<g font-size="2.1" fill="#006464">
<text x="115" y="77.2">NodeMCU_1.1_(ESP-32S)</text>
<text x="128" y="108.9">U7</text>
</g>
<g font-size="2.1" fill="#840000">
<text x="160.4" y="189.8">Sheet:</text>
<text x="168.6" y="189.8">/</text>
<text x="160.4" y="192.5">File:</text>
<text x="166.4" y="192.5">CNC_Controller_Board.kicad_sch</text>
<text x="160.4" y="202.7">KiCad</text>
<text x="160.4" y="199.9">Size:</text>
<text x="167" y="199.9">USLetter</text>
<text x="168.1" y="202.7">E.D.A.</text>
<text x="176.8" y="202.7">kicad</text>
<text x="182.4" y="199.9">Date:</text>
<text x="183.9" y="202.7">7.0.1-3b83917a11~171~ubuntu20.04.1</text>
<text x="189.3" y="199.9">2023-03-13</text>
<text x="245.4" y="200.1">Rev:</text>
<text x="245.4" y="202.7">Id:</text>
<text x="249.4" y="202.7">1/1</text>
<text x="251.6" y="200.1">0.1</text>
</g>
<g font-size="1.8" fill="#840000">
<text x="35" y="11.8">1</text>
<text x="85" y="11.8">2</text>
<text x="135" y="11.8">3</text>
<text x="185" y="11.8">4</text>
<text x="235" y="11.8">5</text>
<text x="125.3" y="28.9">TFT_CS</text>
<text x="189.7" y="27.6">ALT_A_STEP</text>
<text x="10.4" y="35.8">A</text>
<text x="124.4" y="31.4">TFT_RST</text>
<text x="125.3" y="33.9">TFT_DC</text>
<text x="174.1" y="33.9">TFT_MOSI</text>
<text x="174.1" y="31.4">SD_CS</text>
<text x="267.8" y="35.8">A</text>
<text x="77.2" y="37.7">Y_JS_ANALOG</text>
<text x="80.1" y="41.6">JS_PB</text>
<text x="123.2" y="36.5">TFT_MOSI</text>
<text x="124.1" y="39">TFT_SCK</text>
<text x="173.2" y="36.5">TFT_MISO</text>
<text x="174.1" y="39">TFT_SCK</text>
<text x="191.3" y="39">SPINDLE_PWMa</text>
<text x="51.3" y="44.1">X_LIMIT_MIN</text>
<text x="124.1" y="46.6">TFT_SCK</text>
<text x="124.2" y="44.1">TFT_MISO</text>
<text x="123.2" y="51.7">TFT_MOSI</text>
<text x="127.4" y="49.2">T_CS</text>
<text x="124.2" y="54.3">TFT_MISO</text>
<text x="103.8" y="62.6" transform="rotate(-90 103.8 62.6)">X_JS_ANALOG</text>
<text x="51.3" y="72">X_LIMIT_MAX</text>
<text x="10.3" y="85.8">B</text>
<text x="81.2" y="88.5">X_JS_ANALOG</text>
<text x="159.2" y="86">TFT_MOSI</text>
<text x="159.2" y="88.5">SPINDLE_PWMa</text>
<text x="267.7" y="85.8">B</text>
<text x="82.5" y="93.6">Z_LIMIT_MIN</text>
<text x="82.6" y="91.1">Y_LIMIT_MIN</text>
<text x="51.3" y="98.7">Y_LIMIT_MIN</text>
<text x="81.4" y="101.2">Y_JS_ANALOG</text>
<text x="87.4" y="96.2">PROBE</text>
<text x="90.2" y="98.7">T_CS</text>
<text x="159.2" y="96.2">TFT_DC</text>
<text x="160.2" y="101.2">TFT_MISO</text>
<text x="90.7" y="103.8">X_LIMIT_MAX</text>
<text x="90.8" y="106.3">Y_LIMIT_MAX</text>
<text x="159.2" y="103.8">TFT_SCK</text>
<text x="160.2" y="106.3">X_LIMIT_MIN</text>
<text x="90.7" y="108.9">Z_LIMIT_MAX</text>
<text x="91.6" y="113.9">ALT_A_STEP</text>
<text x="159.2" y="113.9">TFT_RST</text>
<text x="159.2" y="108.9">TFT_CS</text>
<text x="96.3" y="119">SD_CS</text>
<text x="160.2" y="116.5">JS_PB</text>
<text x="51.3" y="126.6">Y_LIMIT_MAX</text>
<text x="10.3" y="135.8">C</text>
<text x="267.7" y="135.8">C</text>
<text x="51.3" y="154.6">Z_LIMIT_MIN</text>
<text x="108.4" y="169.8">PROBE</text>
<text x="10.3" y="185.8">D</text>
<text x="51.3" y="182.5">Z_LIMIT_MAX</text>
<text x="267.7" y="185.8">D</text>
<text x="35" y="205.7">1</text>
<text x="85" y="205.7">2</text>
<text x="135" y="205.7">3</text>
<text x="185" y="205.7">4</text>
<text x="235" y="205.7">5</text>
</g>
<g font-size="1.8" fill="#0000c2">
<text x="27.9" y="19.5">R=(5V</text>
<text x="27.9" y="21.6">(1.2V</text>
<text x="34" y="21.6">fwd</text>
<text x="37.7" y="19.5">1.2V)</text>
<text x="38.3" y="21.6">voltage</text>
<text x="43.7" y="19.5">/</text>
<text x="46.2" y="19.5">0.02A</text>
<text x="46.3" y="21.6">drop</text>
<text x="51.6" y="21.6">@ 20mA)</text>
<text x="72.4" y="62.2">XY Analog</text>
<text x="83.1" y="62.2">Joystick</text>
<text x="91.7" y="62.2">with</text>
<text x="96.5" y="62.2">PB</text>
<text x="139.7" y="64.8">320x240</text>
<text x="149" y="64.8">SPI TFT Display/Touch/SD</text>
<text x="175.5" y="64.8">Card.</text>
<text x="185.4" y="167.6">Shift</text>
<text x="190.9" y="167.6">Register</text>
<text x="199.6" y="167.6">Board</text>
</g>
<g font-size="1.8" fill="#006464">
<text x="95.2" y="18.6">+3V3</text>
<text x="133.3" y="22.4">+3V3</text>
<text x="147.8" y="23.7">VCC</text>
<text x="149.6" y="19.9">SPI_TFT_w/SD</text>
<text x="154.9" y="22.4">U6</text>
<text x="207" y="21.1">74HC14</text>
<text x="208.9" y="18.6">U1A</text>
<text x="89.7" y="28.5" transform="rotate(-90 89.7 28.5)">10k</text>
<text x="94.8" y="28" transform="rotate(-90 94.8 28)">R9</text>
<text x="147.8" y="26.2">GND</text>
<text x="147.8" y="28.8">CS</text>
<text x="32.3" y="30">+5V</text>
<text x="48.2" y="30">+3V3</text>
<text x="147.8" y="31.3">RESET</text>
<text x="147.8" y="33.8">DC</text>
<text x="156.4" y="33.8">SD_MOSI</text>
<text x="158.5" y="31.3">SD_CS</text>
<text x="214.7" y="32.6">74HC14</text>
<text x="216.5" y="30">U1B</text>
<text x="238" y="33.8">+5V</text>
<text x="251.6" y="35.1">J5</text>
<text x="30" y="37.4" transform="rotate(-90 30 37.4)">190</text>
<text x="35.1" y="36.9" transform="rotate(-90 35.1 36.9)">R1</text>
<text x="38" y="41.5">U2</text>
<text x="46.5" y="37.3" transform="rotate(-90 46.5 37.3)">10k</text>
<text x="51.6" y="36.9" transform="rotate(-90 51.6 36.9)">R5</text>
<text x="97.8" y="36.4">JoystickY1</text>
<text x="147.8" y="36.4">SDI</text>
<text x="147.8" y="38.9">SCK</text>
<text x="147.8" y="41.5">LED</text>
<text x="156.4" y="36.4">SD_MISO</text>
<text x="157.3" y="38.9">SD_SCK</text>
<text x="208.9" y="41.5">U1C</text>
<text x="84.1" y="46.5">JoyPB1</text>
<text x="97.8" y="42.7">JoystickX1</text>
<text x="99" y="44.2">1</text>
<text x="147.8" y="46.5">T_CLK</text>
<text x="147.8" y="44">SDO</text>
<text x="207" y="44">74HC14</text>
<text x="36.2" y="51.6">PC817</text>
<text x="147.8" y="49.1">T_CS</text>
<text x="147.8" y="51.6">T_DIN</text>
<text x="215.2" y="52.9">U1D</text>
<text x="32.3" y="58">+5V</text>
<text x="48.2" y="58">+3V3</text>
<text x="147.8" y="54.2">T_DO</text>
<text x="147.8" y="56.7">T_IRQ</text>
<text x="213.4" y="55.4">74HC14</text>
<text x="30" y="65.4" transform="rotate(-90 30 65.4)">190</text>
<text x="35.1" y="64.8" transform="rotate(-90 35.1 64.8)">R2</text>
<text x="46.5" y="65.3" transform="rotate(-90 46.5 65.3)">10k</text>
<text x="51.6" y="64.8" transform="rotate(-90 51.6 64.8)">R6</text>
<text x="207.6" y="64.3">U1E</text>
<text x="38" y="69.4">U3</text>
<text x="205.8" y="66.9">74HC14</text>
<text x="215.3" y="75.8">U1F</text>
<text x="36.2" y="79.6">PC817</text>
<text x="91.4" y="80.8">2u2</text>
<text x="101.5" y="82.1">+3V3</text>
<text x="115.3" y="83.4">3V3</text>
<text x="139.8" y="83.4">GND</text>
<text x="213.4" y="78.3">74HC14</text>
<text x="32.3" y="84.6">+5V</text>
<text x="48.2" y="84.6">+3V3</text>
<text x="115.3" y="85.9">EN</text>
<text x="115.3" y="88.5">ADC1_0</text>
<text x="136.7" y="88.5">GPIO22</text>
<text x="136.7" y="85.9">GPIO23</text>
<text x="30" y="92" transform="rotate(-90 30 92)">190</text>
<text x="35.1" y="91.5" transform="rotate(-90 35.1 91.5)">R3</text>
<text x="46.5" y="92" transform="rotate(-90 46.5 92)">10k</text>
<text x="51.6" y="92.1" transform="rotate(-90 51.6 92.1)">R10</text>
<text x="115.3" y="91">ADC1_3</text>
<text x="115.3" y="93.5">ADC1_6</text>
<text x="138" y="93.5">GPIO3</text>
<text x="138" y="91">GPIO1</text>
<text x="216.4" y="92.3">+5V</text>
<text x="38" y="96.1">U4</text>
<text x="115.3" y="96.1">GPIO35</text>
<text x="115.3" y="98.6">GPIO32</text>
<text x="115.3" y="101.2">GPIO33</text>
<text x="136.7" y="101.2">GPIO19</text>
<text x="136.7" y="96.1">GPIO21</text>
<text x="139.8" y="98.6">GND</text>
<text x="215.1" y="99.9">SER</text>
<text x="223.1" y="100.8" transform="rotate(-90 223.1 100.8)">VCC</text>
<text x="226.8" y="99.9">QA</text>
<text x="36.2" y="106.2">PC817</text>
<text x="115.3" y="106.2">GPIO26</text>
<text x="115.3" y="103.7">GPIO25</text>
<text x="136.7" y="103.7">GPIO18</text>
<text x="138" y="106.2">GPIO5</text>
<text x="215.1" y="105">SRCLK</text>
<text x="226.6" y="102.4">QB</text>
<text x="226.6" y="105">QC</text>
<text x="226.6" y="107.5">QD</text>
<text x="251.6" y="105">J6</text>
<text x="32.3" y="112.6">+5V</text>
<text x="48.2" y="112.6">+3V3</text>
<text x="115.3" y="108.8">GPIO27</text>
<text x="115.3" y="111.3">GPIO14</text>
<text x="115.3" y="113.9">GPIO12</text>
<text x="136.7" y="111.3">GPIO16</text>
<text x="136.7" y="108.8">GPIO17</text>
<text x="138" y="113.9">GPIO4</text>
<text x="215.1" y="108.1">~{SRCLR}</text>
<text x="215.1" y="112.6">RCLK</text>
<text x="221" y="110">U8</text>
<text x="226.8" y="110">QE</text>
<text x="226.8" y="112.6">QF</text>
<text x="30" y="120" transform="rotate(-90 30 120)">190</text>
<text x="35.1" y="119.4" transform="rotate(-90 35.1 119.4)">R7</text>
<text x="46.5" y="119.9" transform="rotate(-90 46.5 119.9)">10k</text>
<text x="115.3" y="116.4">GND</text>
<text x="115.3" y="118.9">GPIO13</text>
<text x="138" y="118.9">GPIO2</text>
<text x="138" y="116.4">GPIO0</text>
<text x="215.1" y="115.7">~{OE}</text>
<text x="226.6" y="117.7">QH</text>
<text x="226.6" y="115.1">QG</text>
<text x="37.4" y="124">U10</text>
<text x="51.6" y="120" transform="rotate(-90 51.6 120)">R11</text>
<text x="115.3" y="121.5">GPIO9</text>
<text x="115.3" y="124">GPIO10</text>
<text x="136.7" y="121.5">GPIO15</text>
<text x="138" y="124">GPIO8</text>
<text x="223.1" y="124" transform="rotate(-90 223.1 124)">GND</text>
<text x="226" y="122.7">QH'</text>
<text x="90.7" y="127.8">+5V</text>
<text x="115.3" y="126.6">GPIO11</text>
<text x="115.3" y="129.1">5V</text>
<text x="138" y="129.1">GPIO6</text>
<text x="138" y="126.6">GPIO7</text>
<text x="223.5" y="126.6">74HC595</text>
<text x="36.2" y="134.2">PC817</text>
<text x="92.7" y="132.9">100u1</text>
<text x="32.3" y="140.5">+5V</text>
<text x="48.2" y="140.5">+3V3</text>
<text x="215.1" y="139.3">SER</text>
<text x="223.1" y="140.2" transform="rotate(-90 223.1 140.2)">VCC</text>
<text x="226.6" y="141.8">QB</text>
<text x="226.8" y="139.3">QA</text>
<text x="30" y="147.9" transform="rotate(-90 30 147.9)">190</text>
<text x="35.1" y="148" transform="rotate(-90 35.1 148)">R12</text>
<text x="46.5" y="147.8" transform="rotate(-90 46.5 147.8)">10k</text>
<text x="51.6" y="148" transform="rotate(-90 51.6 148)">R14</text>
<text x="215.1" y="147.5">~{SRCLR}</text>
<text x="215.1" y="144.3">SRCLK</text>
<text x="221" y="149.4">U9</text>
<text x="226.6" y="144.3">QC</text>
<text x="226.6" y="146.9">QD</text>
<text x="226.8" y="149.4">QE</text>
<text x="37.4" y="152">U11</text>
<text x="89.4" y="155.8">+5V</text>
<text x="105.3" y="155.8">+3V3</text>
<text x="215.1" y="152">RCLK</text>
<text x="215.1" y="155.1">~{OE}</text>
<text x="226.6" y="154.5">QG</text>
<text x="226.8" y="152">QF</text>
<text x="226.6" y="157">QH</text>
<text x="36.2" y="162.1">PC817</text>
<text x="87.2" y="163.2" transform="rotate(-90 87.2 163.2)">190</text>
<text x="92.3" y="162.6" transform="rotate(-90 92.3 162.6)">R4</text>
<text x="95.2" y="167.2">U5</text>
<text x="103.7" y="163.1" transform="rotate(-90 103.7 163.1)">10k</text>
<text x="108.8" y="162.6" transform="rotate(-90 108.8 162.6)">R8</text>
<text x="223.1" y="163.3" transform="rotate(-90 223.1 163.3)">GND</text>
<text x="223.5" y="165.9">74HC595</text>
<text x="226" y="162.1">QH'</text>
<text x="32.3" y="168.5">+5V</text>
<text x="48.2" y="168.5">+3V3</text>
<text x="139" y="169.7">+5V</text>
<text x="30" y="175.9" transform="rotate(-90 30 175.9)">190</text>
<text x="35.1" y="175.9" transform="rotate(-90 35.1 175.9)">R13</text>
<text x="37.4" y="179.9">U12</text>
<text x="46.5" y="175.8" transform="rotate(-90 46.5 175.8)">10k</text>
<text x="51.6" y="175.9" transform="rotate(-90 51.6 175.9)">R15</text>
<text x="93.4" y="177.4">PC817</text>
<text x="145.6" y="181.3" transform="rotate(-90 145.6 181.3)">VCC</text>
<text x="151.1" y="183.7">U1G</text>
<text x="36.2" y="190.1">PC817</text>
<text x="145.6" y="190.8" transform="rotate(-90 145.6 190.8)">GND</text>
<text x="151.1" y="186.2">74HC14</text>
</g>
<g font-size="1.8" fill="#a90000">
<text x="144.1" y="22.6">1</text>
<text x="144.1" y="25.1">2</text>
<text x="144.1" y="27.7">3</text>
<text x="204.4" y="26.4">1</text>
<text x="215.9" y="26.4">2</text>
<text x="96.3" y="34.3" transform="rotate(-90 96.3 34.3)">1</text>
<text x="144.1" y="30.2">4</text>
<text x="144.1" y="32.8">5</text>
<text x="144.1" y="35.3">6</text>
<text x="166.4" y="30.2">15</text>
<text x="166.4" y="32.8">16</text>
<text x="166.4" y="35.3">17</text>
<text x="92.7" y="36.6">2</text>
<text x="96.3" y="40.7" transform="rotate(-90 96.3 40.7)">3</text>
<text x="144.1" y="37.8">7</text>
<text x="144.1" y="40.4">8</text>
<text x="166.4" y="37.8">18</text>
<text x="212.1" y="37.8">3</text>
<text x="223.5" y="37.8">4</text>
<text x="247.6" y="36.6">1</text>
<text x="247.6" y="39.1">2</text>
<text x="255.9" y="41.7">14</text>
<text x="255.9" y="39.1">15</text>
<text x="255.9" y="36.6">16</text>
<text x="32.4" y="42.9">1</text>
<text x="45.1" y="42.9">4</text>
<text x="105.4" y="44.2">3</text>
<text x="143.5" y="45.5">10</text>
<text x="144.1" y="42.9">9</text>
<text x="247.6" y="44.2">4</text>
<text x="247.6" y="46.7">5</text>
<text x="255.9" y="46.7">12</text>
<text x="255.9" y="44.2">13</text>
<text x="32.4" y="48">2</text>
<text x="45.1" y="48">3</text>
<text x="102.6" y="48.3" transform="rotate(-90 102.6 48.3)">2</text>
<text x="143.5" y="48">11</text>
<text x="143.5" y="50.5">12</text>
<text x="143.5" y="53.1">13</text>
<text x="204.4" y="49.3">5</text>
<text x="215.9" y="49.3">6</text>
<text x="247.6" y="49.3">6</text>
<text x="247.6" y="51.8">7</text>
<text x="255.9" y="51.8">10</text>
<text x="255.9" y="49.3">11</text>
<text x="143.5" y="55.6">14</text>
<text x="247.6" y="54.4">8</text>
<text x="256.5" y="54.4">9</text>
<text x="210.8" y="60.7">9</text>
<text x="222.2" y="60.7">8</text>
<text x="32.4" y="70.9">1</text>
<text x="45.1" y="70.9">4</text>
<text x="32.4" y="75.9">2</text>
<text x="45.1" y="75.9">3</text>
<text x="202.6" y="72.1">11</text>
<text x="214" y="72.1">10</text>
<text x="111.1" y="82.3">1</text>
<text x="146" y="82.3">38</text>
<text x="210.2" y="83.6">13</text>
<text x="221.6" y="83.6">12</text>
<text x="111.1" y="84.8">2</text>
<text x="111.1" y="87.4">3</text>
<text x="111.1" y="89.9">4</text>
<text x="146" y="89.9">35</text>
<text x="146" y="87.4">36</text>
<text x="146" y="84.8">37</text>
<text x="111.1" y="92.5">5</text>
<text x="111.1" y="95">6</text>
<text x="146" y="95">33</text>
<text x="146" y="92.5">34</text>
<text x="32.4" y="97.5">1</text>
<text x="45.1" y="97.5">4</text>
<text x="111.1" y="97.5">7</text>
<text x="111.1" y="100.1">8</text>
<text x="146" y="100.1">31</text>
<text x="146" y="97.5">32</text>
<text x="212.1" y="98.8">14</text>
<text x="222" y="96.5" transform="rotate(-90 222 96.5)">16</text>
<text x="229.9" y="98.8">15</text>
<text x="230.5" y="101.3">1</text>
<text x="32.4" y="102.6">2</text>
<text x="45.1" y="102.6">3</text>
<text x="110.5" y="105.2">10</text>
<text x="110.5" y="107.7">11</text>
<text x="111.1" y="102.6">9</text>
<text x="146" y="107.7">28</text>
<text x="146" y="105.2">29</text>
<text x="146" y="102.6">30</text>
<text x="212.1" y="106.4">10</text>
<text x="212.1" y="103.9">11</text>
<text x="230.5" y="103.9">2</text>
<text x="230.5" y="106.4">3</text>
<text x="247.6" y="106.4">1</text>
<text x="255.9" y="106.4">32</text>
<text x="110.5" y="110.2">12</text>
<text x="110.5" y="112.8">13</text>
<text x="146" y="112.8">26</text>
<text x="146" y="110.2">27</text>
<text x="212.1" y="111.5">12</text>
<text x="230.5" y="109">4</text>
<text x="230.5" y="111.5">5</text>
<text x="247.6" y="109">2</text>
<text x="247.6" y="111.5">3</text>
<text x="255.9" y="111.5">30</text>
<text x="255.9" y="109">31</text>
<text x="110.5" y="115.3">14</text>
<text x="110.5" y="117.9">15</text>
<text x="146" y="117.9">24</text>
<text x="146" y="115.3">25</text>
<text x="212.1" y="114">13</text>
<text x="230.5" y="114">6</text>
<text x="230.5" y="116.6">7</text>
<text x="247.6" y="114">4</text>
<text x="247.6" y="116.6">5</text>
<text x="247.6" y="119.1">6</text>
<text x="255.9" y="119.1">27</text>
<text x="255.9" y="116.6">28</text>
<text x="255.9" y="114">29</text>
<text x="32.4" y="125.5">1</text>
<text x="45.1" y="125.5">4</text>
<text x="110.5" y="120.4">16</text>
<text x="110.5" y="122.9">17</text>
<text x="110.5" y="125.5">18</text>
<text x="146" y="125.5">21</text>
<text x="146" y="122.9">22</text>
<text x="146" y="120.4">23</text>
<text x="230.5" y="121.7">9</text>
<text x="247.6" y="121.7">7</text>
<text x="247.6" y="124.2">8</text>
<text x="255.9" y="124.2">25</text>
<text x="255.9" y="121.7">26</text>
<text x="32.4" y="130.6">2</text>
<text x="45.1" y="130.6">3</text>
<text x="110.5" y="128">19</text>
<text x="146" y="128">20</text>
<text x="222" y="126.4" transform="rotate(-90 222 126.4)">8</text>
<text x="247.6" y="126.7">9</text>
<text x="255.9" y="131.8">22</text>
<text x="255.9" y="129.3">23</text>
<text x="255.9" y="126.7">24</text>
<text x="222" y="135.9" transform="rotate(-90 222 135.9)">16</text>
<text x="247" y="134.4">12</text>
<text x="247" y="136.9">13</text>
<text x="255.9" y="136.9">20</text>
<text x="255.9" y="134.4">21</text>
<text x="212.1" y="143.3">11</text>
<text x="212.1" y="138.2">14</text>
<text x="229.9" y="138.2">15</text>
<text x="230.5" y="140.7">1</text>
<text x="230.5" y="143.3">2</text>
<text x="247" y="139.4">14</text>
<text x="247" y="142">15</text>
<text x="255.9" y="142">18</text>
<text x="255.9" y="139.4">19</text>
<text x="212.1" y="145.8">10</text>
<text x="230.5" y="145.8">3</text>
<text x="230.5" y="148.3">4</text>
<text x="247" y="144.5">16</text>
<text x="255.9" y="144.5">17</text>
<text x="32.4" y="153.4">1</text>
<text x="45.1" y="153.4">4</text>
<text x="212.1" y="150.9">12</text>
<text x="212.1" y="153.4">13</text>
<text x="230.5" y="150.9">5</text>
<text x="230.5" y="153.4">6</text>
<text x="230.5" y="156">7</text>
<text x="32.4" y="158.5">2</text>
<text x="45.1" y="158.5">3</text>
<text x="230.5" y="161">9</text>
<text x="222" y="165.8" transform="rotate(-90 222 165.8)">8</text>
<text x="89.5" y="168.7">1</text>
<text x="89.5" y="173.7">2</text>
<text x="102.2" y="173.7">3</text>
<text x="102.2" y="168.7">4</text>
<text x="144.5" y="175.3" transform="rotate(-90 144.5 175.3)">14</text>
<text x="32.4" y="181.4">1</text>
<text x="45.1" y="181.4">4</text>
<text x="32.4" y="186.4">2</text>
<text x="45.1" y="186.4">3</text>
<text x="144.5" y="195" transform="rotate(-90 144.5 195)">7</text>
</g>
<g font-size="1.8" fill="#0f0f0f">
<text x="233.7" y="41.6">SPINDLE_PWM 3</text>
<text x="233.7" y="39">ALT_STEP_A</text>
<text x="233.7" y="98.7">A_DIR</text>
<text x="233.7" y="101.3">A_STEP</text>
<text x="233.7" y="106.3">X_STEP</text>
<text x="233.7" y="103.8">X_DIR</text>
<text x="105.4" y="110.1">SDI</text>
<text x="153.7" y="110.1">BCLK</text>
<text x="233.7" y="114">Z_DIR</text>
<text x="233.7" y="108.9">Y_DIR</text>
<text x="233.7" y="111.4">Y_STEP</text>
<text x="233.7" y="116.5">Z_STEP</text>
<text x="153.7" y="120.3">WCLK</text>
<text x="237.5" y="126.7">STEP_EN</text>
<text x="237.5" y="129.2">COOL_MIST10</text>
<text x="237.5" y="131.7">SPINDLE_EN</text>
<text x="247" y="131.8">11</text>
</g>
</svg>
